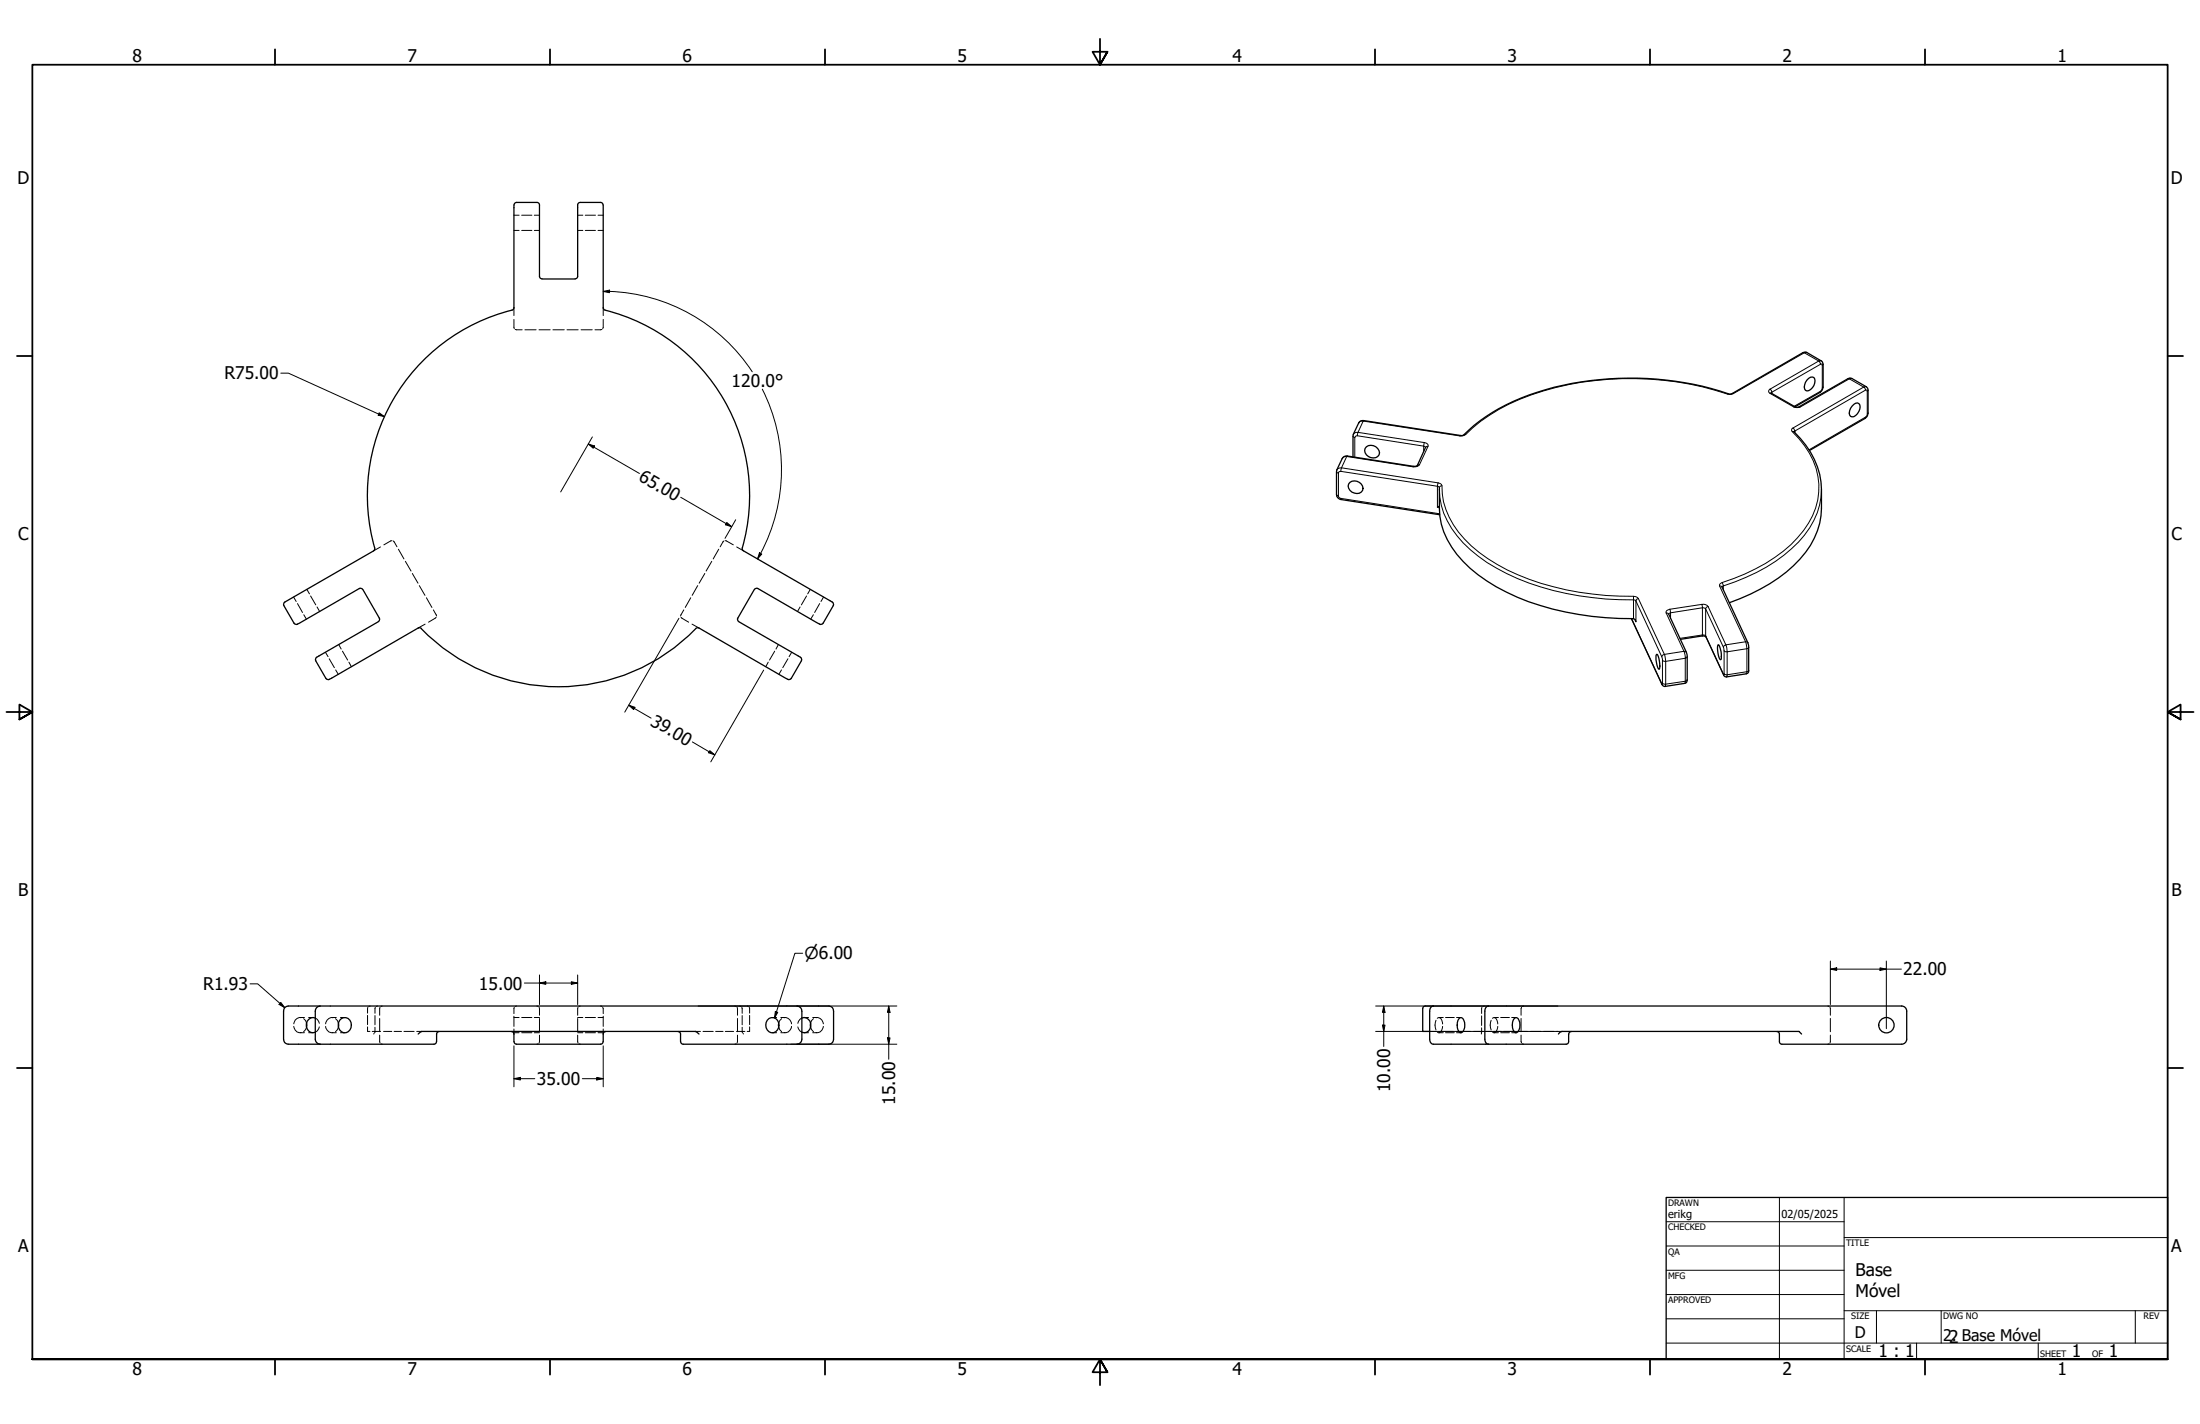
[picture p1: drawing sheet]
<svg xmlns="http://www.w3.org/2000/svg" width="864mm" height="559mm" viewBox="0 0 864 559" stroke-linecap="round" stroke-linejoin="round" font-family="sans-serif">
<!-- layer: Hidden (ANSI) -->
<g fill="none" stroke="#000" stroke-width=".39">
<path d="M201.7 84.5h2.1M201.7 90.4h2.1M204.8 84.5h4M204.8 90.4h4M209.7 84.5h2.1M209.7 90.4h2.1M226.8 84.5h2M226.8 90.4h2M229.7 84.5h4M229.7 90.4h4M234.8 84.5h2M234.8 90.4h2"/>
<path d="M201.7 120.7v3.1M201.7 125.3l.2 3.7M202.2 129.3l2.8 .1M206.1 129.4h4.3M211.6 129.4h4.4M217 129.4h4.5M222.6 129.4h4.3M228.1 129.4h4.4M236.3 129.3l-2.7 .1M236.8 125.3l-.2 3.7M236.8 120.7v3.1M149.4 214.6l-2.7 1.6"/>
<path d="M153.9 212.2l-3.2 1.6M154.4 212.3l1.4 2.3M156.4 215.5l2.2 3.8M282.1 215.5l-2.1 3.8M284.2 212.3l-1.5 2.3M284.7 212.2l3.1 1.6M289.2 214.6l2.6 1.6M115.3 234.3l1 1.7M116.8 236.9l1.9 3.4M120.5 231.3l1 1.7M121.9 233.9l2.1 3.5M124.5 238.2l1 1.8"/>
<path d="M159.1 220.3l2.3 3.8M161.9 225l2.2 3.9M164.6 229.8l2.2 3.8M167.4 234.6l2.1 3.8M170.1 239.3l1.3 2.4M268.4 239.3l-1.3 2.4M271.1 234.6l-2.1 3.8M273.9 229.8l-2.2 3.8M276.7 225l-2.3 3.9M279.4 220.3l-2.2 3.8M314.1 238.2l-1 1.8M316.6 233.9l-2 3.5"/>
<path d="M318.1 231.3l-1 1.7M321.8 236.9l-2 3.4M323.3 234.3l-1 1.7M119.3 241.2l1 1.8M127.8 256l1 1.7M129.2 258.5l2.1 3.5M133 252.9l.9 1.8M134.4 255.5l2.1 3.5M137 259.8l.9 1.8M166.9 244.9l-2.8 1.5M171.2 242.3l-3 1.9M267.3 242.3l3 1.9"/>
<path d="M271.7 244.9l2.7 1.5M301.6 259.8l-1 1.8M304.1 255.5l-2 3.5M305.6 252.9l-1 1.8M309.3 258.5l-2 3.5M310.8 256l-1 1.7M319.3 241.2l-1 1.8M131.8 262.9l1 1.7M306.8 262.9l-1 1.7M117.9 399.3h1.6M118.2 399.4a2.55 2.55 0 0 0-2.9 2.4M119.2 399.7l.8 .8 .3 .9"/>
<path d="M121.2 399.3h1.7M123.8 399.5l.7 .5 .8 1.6M130.4 399.3h1.6M130.7 399.4a2.55 2.55 0 0 0-2.9 2.4M131.7 399.7l.8 .8 .3 .9M133.7 399.3h1.6M144.3 398.5v3.6M144.4 395.3l-.1 2.3M145.3 394.8l-.5 .1M147.2 398.5v3.6M147.3 395.3l-.1 2.3M148.1 394.8l-.4 .1"/>
<path d="M149 399.7v5.2M149.2 395.3l-.2 3.1M150.1 394.8l-.6 .1M201.7 399.3h2.1M201.7 398.8v4M201.9 395.3l-.2 2.5M202.8 394.8l-.6 .1M204.8 399.3h4M209.7 399.3h2.1M210.8 394.8l.5 .1M211.6 395.3l.2 3.1M211.8 399.7v5.2"/>
<path d="M226.8 399.3h2M226.8 399.7v5.2M226.9 395.3l-.1 3.1M227.8 394.8l-.5 .1M229.7 399.3h4M234.8 399.3h2M235.8 394.8l.5 .1M236.6 395.3l.2 2.5M236.8 398.8v4M288.5 394.8l.5 .1M289.4 395.3l.1 3.1M289.5 399.7v5.2"/>
<path d="M290.3 394.8l.5 .1M291.2 395.3l.1 2.3M291.3 398.5v3.6M293.2 394.8l.6 .1M294.1 395.3l.2 2.3M294.3 398.5v3.6M303.1 399.3h1.8M306.5 399.3h1.7M306.8 399.7l-.7 .8-.4 .9M307.8 399.4a2.55 2.55 0 0 1 2.9 2.4M314.8 399.5l-.8 .5-.8 1.6M315.7 399.3h1.7"/>
<path d="M319 399.3h1.7M319.3 399.7l-.7 .8-.4 .9M320.3 399.4a2.55 2.55 0 0 1 2.9 2.4M564.2 399.6l.4-.2a1.63 1.63 0 0 1 1.6 1.9l.1 .5M564.8 399.3h1.7M567.4 399.3h3.5M571.8 399.3h1.7M581.6 398.7v3.7M581.7 395.3l-.1 2.4M582.6 394.8l-.5 .1M585.9 399.6l.3-.2a1.63 1.63 0 0 1 1.7 1.9v.5M586.5 399.3h1.7"/>
<path d="M589.1 399.3h3.4M593.4 399.3h1.7M597.1 399.7v5.2M597.3 395.3l-.2 3.1M598.1 394.8l-.5 .1M717.5 394.8l.5 .1M718.4 395.3l.1 3.1M718.5 399.7v5.2M115.3 402.8a2.61 2.61 0 0 0 2.9 2.4M117.9 405.3h1.6M120.3 403.1l-.3 1-.8 .7M121.2 405.3h1.7"/>
<path d="M125.3 403l-.8 1.6-.7 .5M127.8 402.8a2.61 2.61 0 0 0 2.9 2.4M130.4 405.3h1.6M132.8 403.1l-.3 1-.8 .7M133.7 405.3h1.6M144.3 403v1.7h.9M146.1 404.7h3.3M146.9 405.5l-.2 .3M147.1 404.7v.5M147.2 403.1v1.8M149 406.2l.2 3.1M149.5 409.6l.6 .2"/>
<path d="M150.6 404.7h3.2M154.7 404.7h2.9M158.6 404.7h4M163.6 404.7h1.9M201.7 405.3h2.1M201.7 403.8v2M204.8 405.3h4M209.7 405.3h2.1M211.3 409.6l-.5 .2M211.8 406.2l-.2 3.1M226.8 406.2l.1 3.1M226.8 405.3h2"/>
<path d="M227.3 409.6l.5 .2M229.7 405.3h4M234.8 405.3h2M236.8 403.8v2M273 404.7h2M276 404.7h4M280.9 404.7h2.9M284.7 404.7h3.3M289 409.6l-.5 .2M289.1 404.7h3.3M289.5 406.2l-.1 3.1M291.3 403.1v1.8"/>
<path d="M291.4 404.8l.1 .4M291.5 404.7v.1M291.7 405.5l.1 .3M294.3 403v1.7h-1M303.1 405.3h1.8M305.7 403.1l.4 1 .7 .7M306.5 405.3h1.7M310.7 402.8a2.61 2.61 0 0 1-2.9 2.4M313.2 403l.8 1.6 .8 .5M315.7 405.3h1.7M318.2 403.1l.4 1 .7 .7M319 405.3h1.7"/>
<path d="M323.2 402.8a2.61 2.61 0 0 1-2.9 2.4M561.2 404.7h2.7M563.7 400.4a5 5 0 0 0 0 3.8M564.8 405.3h1.7M565.2 404.7h5.3M566.3 402.8a2.37 2.37 0 0 1-1.7 2.5l-.4-.4M567.4 405.3h3.5M571.8 405.3h1.7M571.8 404.7h5.4M578.5 404.7h3.7M581.2 404.7l.3 .4M581.6 405.4l-.1 .4"/>
<path d="M581.6 403.4v1.9M583.4 404.7h2M585.3 400.4a5 5 0 0 0 0 3.8M586.3 404.7h3M586.5 405.3h1.7M587.9 402.8a2.37 2.37 0 0 1-1.7 2.5l-.3-.4M589.1 405.3h3.4M590.3 404.7h4.2M593.4 405.3h1.7M595.5 404.7h4.2M597.1 406.2l.2 3.1M597.6 409.6l.5 .2"/>
<path d="M600.7 404.7h4.1M605.9 404.7h4.1M611.1 404.7h2.1M718 409.6l-.5 .2M718.5 406.2l-.1 3.1"/>
</g>
<g fill="#000">
<circle cx="147.1" cy="404.8" r=".19"/>
<circle cx="291.4" cy="404.8" r=".19"/>
</g>
<!-- layer: Visible (ANSI) -->
<g fill="none" stroke="#000" stroke-width=".51">
<path d="M235.7 79.4l.7 .3 .3 .7M235.8 79.4h-8.1l-.7 .3-.2 .7M201.7 80.5v40.2l-.2 .7a78.1 78.1 0 0 0-36.7 21.5 75.2 75.2 0 0 0-17.7 72.5l-.5 .7M201.8 80.4l.3-.7 .7-.3h8l.9 .6 .1 28.5 .3 .6 .7 .3M226.8 80.5v27.9l-.3 .7-.7 .3M236.8 80.5v40.2l.4 .9a75.2 75.2 0 0 1 54.1 93.8l.5 .7 35 20.2M212.8 109.5h12.9M695.2 154.2l9.3 5.4 1.4 .2 19.5-11.2 1.1-.2 6.1 3.4 .6 .6 .1 9.7a2.4 2.4 0 0 1-1.2 2.1l-21.8 12.6M704.6 159.6l9.8-5.6 .9-.9 .3-1.2-.1-9.7-.6-.6-6-3.4-1.1 .2-28.5 16.2a123.8 123.8 0 0 0-82.2 1.6 69.8 69.8 0 0 0-22.9 14.7l-38.9-5.9a1.75 1.75 0 0 0-2 1l-2.2 5.1v8.2M709.3 149.2a1.79 1.79 0 0 1 3-.5 3.9 3.9 0 0 1-3 4.7 1.69 1.69 0 0 1-.9-2.4zM727.7 158.7l1.4-.6a1.66 1.66 0 0 1 1 2.4 3.1 3.1 0 0 1-3.7 2.9 3.5 3.5 0 0 1 1.3-4.7zM536.4 175.3a3.2 3.2 0 0 1 3.5-.1 3.2 3.2 0 0 1 1.4 3.3 3.1 3.1 0 0 1-3.7 .9 3.1 3.1 0 0 1-1.7-3.4z"/>
<path d="M559.6 175.5l-3.3 7.3-.9 .2-26.6-4.1a1.91 1.91 0 0 0-1.9 1.1l-2.3 5.1v9a2.11 2.11 0 0 0 1.8 1.9l38.7 6M704.2 169.4a32 32 0 0 1 10.8 22.7 35.8 35.8 0 0 1-2.8 19 47.7 47.7 0 0 1-21.1 20l-3.9 2-8.4 3.4M529.9 189.3a3.2 3.2 0 0 1 3.6-.1 3.2 3.2 0 0 1 1.4 3.3 3.1 3.1 0 0 1-3.8 .8 3.1 3.1 0 0 1-1.7-3.4zM565 191.4a39 39 0 0 0 1.7 17.3 45 45 0 0 0 20.6 21.6 107.9 107.9 0 0 0 53.7 12.5 1.28 1.28 0 0 1 1.2 1.2M565 198.8l-.7 .2M146.7 216.2l-34.9 20.1-.5 .6 .1 .7M111.4 237.7l4 6.9 1 .4 24.6-14.1h.8l.6 .4 6.5 11.3 .1 .7-.5 .6M296.1 231.3l-6.5 11.3-.1 .7 .5 .6M297.5 230.9l24.3 14M297.5 231l-.7-.1-.6 .4M326.7 236.3l.5 .6-.1 .7M327.1 237.7l-4 6.9-.6 .4-.8-.1"/>
<path d="M676 230.3l10.1 21.9 .3 1.4v9.4a1.13 1.13 0 0 1-.9 1.4l-7.7 1.2-1-.4-7.4-15.5-1.2-.1-8.6 1.3M124 259.3l4 6.9 .6 .5 .7-.1M124.3 257.9l-.4 .6 .1 .8M148.5 244l-24.2 13.9M273.1 246.7a75.3 75.3 0 0 1-108.3-.4l-.6 .1-34.9 20.2M274.3 246.4l-.6-.1-.6 .3M274.4 246.4l35.2 20.3 1-.5 4-6.9M290 244l24.2 13.9 .5 .6-.1 .8M650.2 256.9l.2-.2a7.6 7.6 0 0 1 .8 5.9 8.7 8.7 0 0 1-1-5.7zM655 240.9l7.2 16 .1 9.9a1.21 1.21 0 0 1-.9 1.4l-7.8 1.2-.9-.4-12.3-26.2M674.4 253.1l.2-.1a8.3 8.3 0 0 1 1 5.8l-.3 .1a8.7 8.7 0 0 1-.9-5.8zM123.8 399.5a2.87 2.87 0 0 0-3.6 2.8 2.87 2.87 0 0 0 3.6 2.8"/>
<path d="M125.7 394.8a1.95 1.95 0 0 0-1.9 2v11a1.95 1.95 0 0 0 1.9 2M312.9 394.8a1.95 1.95 0 0 1 1.9 2v11a1.95 1.95 0 0 1-1.9 2M314.8 399.5a2.87 2.87 0 0 1 3.5 2.8 2.87 2.87 0 0 1-3.5 2.8M562.7 394.8a1.67 1.67 0 0 0-1.5 2v11a1.79 1.79 0 0 0 1.5 2h52.1M572.8 399.7l.4-.3a1.7 1.7 0 0 1 1.7 1.9 4 4 0 0 1-1.2 4 1.83 1.83 0 0 1-1.6-2 4.6 4.6 0 0 1 .7-3.6zM584.3 394.8h-24.8a.99 .99 0 0 0-1 1v8.9h2.7M584.3 394.8h162.2l1.4 .6 .5 .8 .1 11.6-.6 1.4-1.4 .6M584.3 394.8a1.67 1.67 0 0 0-1.4 2v11a1.79 1.79 0 0 0 1.4 2M594.4 399.7l.5-.3a1.7 1.7 0 0 1 1.7 1.9 4 4 0 0 1-1.2 4 1.83 1.83 0 0 1-1.7-2 4.6 4.6 0 0 1 .7-3.6zM120.3 401.4v1.7M132.8 401.4v1.7M133.3 400.4a2.67 2.67 0 0 1 3.6-.6 2.67 2.67 0 0 1 .9 3.5 2.56 2.56 0 0 1-3 1.9 2.56 2.56 0 0 1-2-2.9z"/>
<path d="M164.1 405.8l1.4-1.1h107.5l1.4 1.1M172.4 404.8l-.9 .6-.3 3.8-.8 .6h-57.2a1.84 1.84 0 0 1-1.9-2v-11a1.85 1.85 0 0 1 1.9-2h212.2a1.85 1.85 0 0 1 1.8 2v11a1.84 1.84 0 0 1-1.8 2h-57.2l-.7-.3-.3-.7M200.8 404.8l.9 .6 .2 3.8 .9 .6h33M236.7 408.8l-.3 .7-.7 .3M237.8 404.8l-.9 .6-.1 3.3M266.2 404.8l.9 .6v3.3M301.2 400.4a2.67 2.67 0 0 1 3.5-.6 2.67 2.67 0 0 1 .9 3.5 2.56 2.56 0 0 1-3 1.9 2.56 2.56 0 0 1-2-2.9zM305.7 401.4v1.7M318.2 401.4v1.7M611.8 405.8l.7-.8 .7-.3h93l1 1.1M616.8 404.8l-.7 .3-.3 .7-.1 3.4-.9 .6M697.5 404.8l.9 .6 .2 3.8 .9 .6h47"/>
<circle cx="740.5" cy="402.3" r="3"/>
</g>
<!-- layer: Visible Narrow (ANSI) -->
<g fill="none" stroke="#000" stroke-width=".39">
<path d="M707.8 138.4h.5M708.3 138.4l5.6 3.3-19.1 11M708.3 138.4l-27.8 16M709.2 138.3l-.9 .1M678.4 154.5l-.3 .1M680 154.4h.5M680.5 154.4l-1.6 .4a122.2 122.2 0 0 0-82.3 1.9 70 70 0 0 0-21.9 14.2l-1.6 .2M694.8 152.7l.7 1.2M694.8 152.7l-.6 .8 .6 .9M694.8 154.4l9.2 5.2M695.5 153.9l-.2 .4-.5 .1M695.5 153.9v.5"/>
<path d="M704.5 159.6h-.5M706.3 159.6h.5a3.2 3.2 0 0 1-2.8 0M714.6 153.5l-.2 .5M714.6 153.5l-10.3 5.9M714.6 142.9l-19.1 11M714.9 141.6l-1 .1 .7 1.2h.6l.1 .4M715.3 143.3v9M715.6 151.9l-1 1.6M715.6 142.9l-.3 .4M725.4 148.6l.5 .1M725.9 148.7l-19.1 10.9M725.9 148.7l5.7 3.2-27.8 16.1"/>
<path d="M726.9 148.5l-1 .2M732.3 153.1l-27.8 16.1M732.6 151.8l-1 .1 .7 1.2 .6 .1 .1 .3M733 153.5v9M733.3 153.1l-.3 .4M526.9 180l1-.9h.7l-2 4.5M528.8 178.9l-.2 .2 26.1 4.1M531.1 171.1l.7 .6M531.2 170.4l.5-.5 1.4-.2-.3 1.3-.5 .1-.5 .6M531.8 171.7v7.8M532.8 171l26.1 4.1M535.1 165.2l-1.4 .3-.4 .5"/>
<path d="M535.1 165.2l-2 4.5 26 4M535.1 165.2l38 5.9M535.3 165l-.2 .2M558.9 175.1l.7 .5M558.9 175.1v2.1M559.1 173.7l-.2 1.4M559.1 173.7a1.28 1.28 0 0 1 1.5 1.4l-1 .4M560.6 175.1l-3.4 7.3M573.2 170.9l-.1 .2M575.4 170.5l-.8 .1M703.5 169.4h.7M703.8 168l-.5 .3 .2 1.1a29.3 29.3 0 0 1 10 26.8 37.5 37.5 0 0 1-16.8 22.6 87.3 87.3 0 0 1-21.4 10.2l-.3 .9"/>
<path d="M703.8 168l.7 1.2M704.5 169.2l-.3 .3M704.5 169.2v.5M732.3 163.7l-.2 .5M732.3 163.7l-22.2 12.8M733.3 162.1l-1 1.6M524.6 194.1l.8 .5M525.4 194.6l.4 .8 .6 .2v.4M525.4 185.7v8.9M526.4 185l-.9 .2-.1 .5-.8-.6M526.4 185l37.9 5.8v8.2l.7 .1M526.4 195.6l38.7 6"/>
<path d="M526.6 183.6l-.2 1.4M526.6 183.6l-1.4 .3-.4 .5M526.6 183.6l37.9 5.9M554.9 183l-.2 .2M557.2 182.4l-.9 .4M557.2 182.4a2.5 2.5 0 0 1-2.5 .8M564.5 189.5l1.3 .6a31.7 31.7 0 0 0 11.8 24.1 78.4 78.4 0 0 0 37.1 17.3 134 134 0 0 0 27.3 2.6l1.1 .8M564.5 189.5l-.2 1.3 .7 .6 .5-.7 .5-.1M565 192.1a32.1 32.1 0 0 0 12.2 23.6 81 81 0 0 0 37.5 17.2 130.7 130.7 0 0 0 26.5 2.5v7.4M715 192.1a31.5 31.5 0 0 1-11.7 23.2 70 70 0 0 1-26.8 14.6l-.5-1.3M641.2 234v1.4l1 .4M642.2 235.8v8.2l-.4-.9"/>
<path d="M642.2 235.8l10.1 21.9M643.1 234.9l-.8 .5-.1 .4M643.1 234.9l10.3 21.9 7.6-1.2M655.5 239.1l.3 1.4M655.5 239.1l-1.3 .5-.2 .9M668 237.2l-12.5 1.9M669.5 239l7 15M669.5 239v10.6M670.5 238l-.8 .5-.2 .5M670.5 238a2.5 2.5 0 0 0-2.5-.8l.3 1.3 1.2 .5M670.5 238l7 15 7.7-1.2M675 229.9l1 .4"/>
<path d="M675 229.9l10.2 21.9M676 230.4l.5-.5v1.6M640.5 242.8l11.9 25.8M652.6 259.1l1.3 .4M652.6 259.1v-.5a1.12 1.12 0 0 1 .8-1.8l.5 2.7M652.6 259.1v9M653.9 259.5l7.6-1.2v9M653.9 259.5v9l7.6-1.2M654 240.5l1 .4M654 240.5l7 15.1M655.8 240.5l-.8 .5M655.8 240.5l12.5-2v10.7"/>
<path d="M655.8 240.5v2.1M661 255.6l1 .4M661 255.6l.5 2.7 .8-.6M668.3 249.2l-.1 .4M668.3 249.2l1.2 .4M668.3 249.2l-8.9 1.3M669.5 249.6l7.1 15.3M669.5 249.6l.1 .2M676.8 255.4l1.2 .4M676.8 255.4l-.1-.5a1.19 1.19 0 0 1 .8-1.9l.5 2.8M676.8 255.4v9M678 255.8v9l7.7-1.2"/>
<path d="M685.2 251.8l.5 2.8M685.2 251.8l.9 .4M685.7 254.6v9M685.7 254.6l-7.7 1.2M686.4 254l-.7 .6M652.3 268.4l.2 .1 .1-.4 1.3 .4-.3 .9M661.5 267.3l-.1 .9M662.3 266.8l-.8 .5M676.5 264.6l.2 .2 .1-.4 1.2 .4-.2 .8M685.7 263.6l-.2 .8M686.4 263l-.7 .6"/>
</g>
<!-- layer: Visible (ANSI) -->
<circle cx="704.2" cy="169.4" r=".25" fill="#000"/>
<!-- layer: Border (ANSI) -->
<g fill="none" stroke="#000" stroke-width=".7">
<path d="M107.9 19.4v6M215.9 19.4v6M323.8 19.4v6M431.8 15.2v10.2l-2.9-5.1h5.8l-2.9 5.1 2.9-5.1M539.8 19.4v6M647.7 19.4v6M755.6 19.4v6M6.7 139.7h6M850.9 139.7h6M2.5 279.4h10.2l-5.1-2.9v5.8l5.1-2.9-5.1 2.9M861.1 279.4h-10.2l5.1-2.9v5.8l-5.1-2.9 5.1 2.9M6.7 419.1h6"/>
<path d="M850.9 419.1h6M12.7 533.4v-508h838.2v508h-838.2h838.2M107.9 533.4v6M215.9 533.4v6M323.8 533.4v6M434.7 538.5l-2.9-5.1 2.9 5.1h-5.8l2.9-5.1v10.2M539.8 533.4v6M647.7 533.4v6M755.6 533.4v6"/>
</g>
<!-- layer: Title (ANSI) -->
<g fill="none" stroke="#000" stroke-width=".39">
<path d="M654 479.4h69.9M698.5 469.9v63.5M723.9 469.9v63.5M654 488.9h69.9M654 498.5h69.9M723.9 485.6h127M654 508h69.9M654 517.5h69.9M723.9 514.3h127M736.6 514.3v12.7M762 514.3v12.7M838.2 514.3v12.7"/>
<path d="M654 527h196.9M752.3 527v6.4M800.1 527v6.4"/>
</g>
<path d="M654 469.9h196.9v63.5h-196.9z" fill="none" stroke="#000" stroke-width=".51"/>
<!-- layer: Dimension (ANSI) -->
<g fill="none" stroke="#000" stroke-width=".39">
<path d="M236.8 114.4l2.5-.5v1zM236.8 114.4a69.7 69.7 0 0 1 58.5 31.5M110.2 146.4h3l37.7 17.1M299.2 152.7a70 70 0 0 1-.6 64.4M148.8 162l2.1 1.5-2.4-.6zM230.9 174.2l2.5 .8-.5 .9zM230.9 174.2l20.1 11.6M232.5 171.4l-12.4 21.6M267.2 195.1l20 11.6M285.3 205l1.9 1.7-2.4-.8zM288.8 204l-4.2 7.3M298.1 216.9l.9 .5-1.6 1.9z"/>
<path d="M298.6 217.2l-1.2 2.1M266.5 242.6l-21.3 36.9M246.8 276.7l2.4 .9-.5 .8zM246.8 276.7l8.8 5.1M299.8 263l-20.8 36M271.8 291.1l8.8 5.1M278.6 294.6l2 1.6-2.4-.8zM315.1 374.1h-3.1l-8 25.4M718.5 377.1v17.1M738 379.8l2.5 .5-2.5 .5zM740.5 377.1v26.6M98.2 386.1h3l10.6 9.3"/>
<path d="M110.2 393.4l1.6 2-2.3-1.3zM205.9 385.8h20.9M211.8 385.8l2.4-.5v1zM211.8 382.6v11.6M224.3 385.3l2.5 .5-2.5 .5zM226.8 382.6v11.6M274 394.8h78M304.4 396.9l.9 .4-1.3 2.2zM348.9 394.8l.5 2.5h-1zM348.9 394.8v20.9M540 394.8h71.6M543.2 394.8l.5 2.5h-1z"/>
<path d="M543.2 394.8v15.9M718.5 380.3l2.5-.5v1zM718.5 380.3h27.9M201.7 410.4v16.1M236.8 410.4v16.1M310.5 409.8h41.5M348.4 407.3h1l-.5 2.5zM540 404.7h71.6M542.7 402.3h1l-.5 2.4zM201.7 423.3l2.6-.5v1zM201.7 423.3h8.2M228.6 423.3h8.2"/>
<path d="M234.3 422.8l2.5 .5-2.5 .5z"/>
</g>
<g fill="#000">
<path d="M236.8 114.4l2.5-.5v1zM148.8 162l2.1 1.5-2.4-.6zM230.9 174.2l2.5 .8-.5 .9zM285.3 205l1.9 1.7-2.4-.8zM298.1 216.9l.9 .5-1.6 1.9zM246.8 276.7l2.4 .9-.5 .8zM278.6 294.6l2 1.6-2.4-.8zM718.5 380.3l2.5-.5v1zM110.2 393.4l1.6 2-2.3-1.3zM211.8 385.8l2.4-.5v1zM224.3 385.3l2.5 .5-2.5 .5zM304.4 396.9l.9 .4-1.3 2.2z"/>
<path d="M348.9 394.8l.5 2.5h-1zM543.2 394.8l.5 2.5h-1zM738 379.8l2.5 .5-2.5 .5zM348.4 407.3h1l-.5 2.5zM542.7 402.3h1l-.5 2.4zM201.7 423.3l2.6-.5v1zM234.3 422.8l2.5 .5-2.5 .5z"/>
</g>
<g font-size="6.9">
<text x="52.1" y="24.4">8</text>
<text x="160" y="24.4">7</text>
<text x="268" y="24.4">6</text>
<text x="375.9" y="24.4">5</text>
<text x="483.9" y="24.4">4</text>
<text x="591.8" y="24.4">3</text>
<text x="699.8" y="24.4">2</text>
<text x="807.7" y="24.4">1</text>
<text x="6.9" y="72.3">D</text>
<text x="852.1" y="72.3">D</text>
<text x="88.1" y="148.9">R75.00</text>
<text x="287.2" y="151.8">120.0°</text>
<text x="250.4" y="188.3" transform="rotate(30 250.4 188.3)">65.00</text>
<text x="7.1" y="212">C</text>
<text x="852.4" y="212">C</text>
<text x="255" y="284.4" transform="rotate(30 255 284.4)">39.00</text>
<text x="7.2" y="351.7">B</text>
<text x="852.4" y="351.7">B</text>
<text x="747.1" y="382.8">22.00</text>
<text x="79.8" y="388.6">R1.93</text>
<text x="188" y="388.3">15.00</text>
<text x="210.7" y="425.8">35.00</text>
<text x="545.7" y="428.6" transform="rotate(-90 545.7 428.6)">10.00</text>
<text x="351.3" y="433.5" transform="rotate(-90 351.3 433.5)">15.00</text>
<text x="7.1" y="491.4">A</text>
<text x="852.3" y="491.4">A</text>
<text x="728.4" y="500.8">Base</text>
<text x="728.4" y="509">Móvel</text>
<text x="737.4" y="532.6">1 : 1</text>
<text x="813.2" y="532.6">1</text>
<text x="827.8" y="532.6">1</text>
<text x="52.1" y="539.4">8</text>
<text x="160" y="539.4">7</text>
<text x="268" y="539.4">6</text>
<text x="375.9" y="539.4">5</text>
<text x="483.9" y="539.4">4</text>
<text x="591.8" y="539.4">3</text>
<text x="699.8" y="539.4">2</text>
<text x="807.7" y="539.4">1</text>
</g>
<text font-size="6.5" x="315.8" y="376.5">⌀6.00</text>
<g font-size="6.3">
<text x="728.1" y="524.9">D</text>
<text x="762.8" y="526.2">22. Base Móvel</text>
</g>
<g font-size="4.3">
<text x="654.8" y="477.8">erikg</text>
<text x="699.3" y="478">02/05/2025</text>
</g>
<g font-size="3.5">
<text x="654.8" y="473.2">DRAWN</text>
<text x="654.8" y="482.8">CHECKED</text>
<text x="724.7" y="488.9">TITLE</text>
<text x="654.8" y="492.3">QA</text>
<text x="654.8" y="501.8">MFG</text>
<text x="654.8" y="511.4">APPROVED</text>
<text x="726.7" y="517.7">SIZE</text>
<text x="762.8" y="517.7">DWG NO</text>
<text x="841.4" y="517.7">REV</text>
<text x="724.7" y="530.4">SCALE</text>
<text x="800.9" y="532.6">SHEET</text>
<text x="821.3" y="532.6">OF</text>
</g>
</svg>
